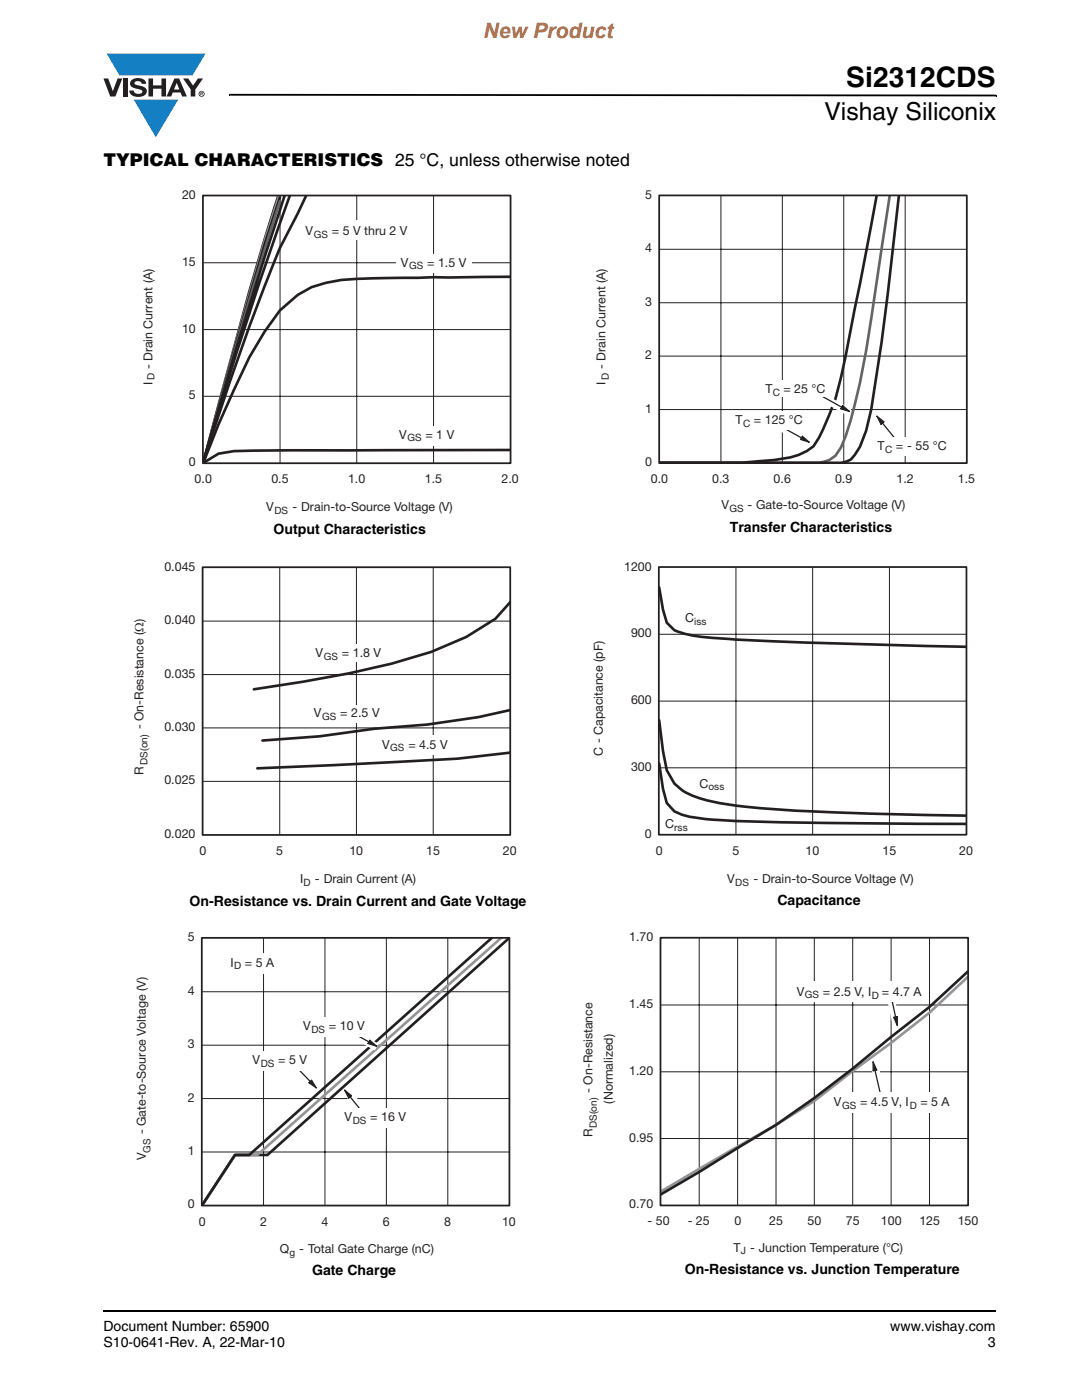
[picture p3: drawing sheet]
<svg xmlns="http://www.w3.org/2000/svg" width="216mm" height="279mm" viewBox="0 0 216 279" stroke-linecap="round" stroke-linejoin="round" font-family="sans-serif">
<path d="M20.5 261.5h.1v.4h-.1z" fill="#000"/>
<path d="M20.6 261.7h178.2" fill="none" stroke="#000" stroke-width=".36"/>
<path d="M20.6 10.7h20.4v16.7h-20.4z" fill="#fff"/>
<g fill="#147fc3">
<path d="M21.3 10.7h19.7l-2.6 4.4h-3.8h-10.8z"/>
<path d="M26.7 19.9h8.9l-4.5 7.5z"/>
</g>
<g fill="#231f20">
<path d="M20.6 15.7h1l.9 2.5 1-2.5h.9l-1.4 3.6h-1z"/>
<path d="M24.6 15.7h.9v3.6h-.9z"/>
<path d="M26.3 16a2.1 2.1 0 0 1 2.8 .3l.1 .4h-.9a.79 .79 0 0 0-.7-.5 .79 .79 0 0 0-.8 .4l.3 .3 1 .2a1.08 1.08 0 0 1 1.2 1.1 1.08 1.08 0 0 1-1.1 1.1 1.73 1.73 0 0 1-2.4-1.2h.9a.96 .96 0 0 0 .8 .6 .96 .96 0 0 0 .9-.4 1.31 1.31 0 0 0-1.2-.6 1.03 1.03 0 0 1-1.1-.6 1.03 1.03 0 0 1 .2-1.1z"/>
<path d="M29.6 15.7h.9v1.3h1.7v-1.3h.9v3.6h-.9v-1.6h-1.7v1.6h-.9z"/>
<path d="M36.5 15.7h1.1l.9 1.4 1-1.4h1l-1.5 2.2v1.4h-.9v-1.4z"/>
<path d="M35.3 16.5l.5 1.4h-1.1zM34.8 15.7l-1.6 3.6h1l.3-.8h1.5l.3 .8h1l-1.6-3.6z"/>
<path d="M39.8 18.7a.46 .46 0 0 1 .9 0 .46 .46 0 0 1-.9 0zM39.6 18.7a.6 .6 0 0 0 1.2 0 .6 .6 0 0 0-1.2 0z"/>
<path d="M40.1 18.5h.2v.2h-.2zM40 18.4v.7h.1v-.3l.4 .3-.2-.3 .2-.2-.1-.2z"/>
</g>
<path d="M45.7 18.7h.2v.4h-.2zM45.9 18.7l152.9 .2v.3l-152.9-.1zM198.8 18.9h.1v.3h-.1z" fill="#000"/>
<path d="M28.4 37.7h75.1v65.3h-75.1z" fill="#fff"/>
<path d="M55.9 39.1v53.3M71.2 39.1v53.3M86.5 39.1v53.3M40.6 52.4h61.3M40.6 79.1h61.3M40.6 65.8h61.3" fill="none" stroke="#231f20" stroke-width=".2"/>
<path d="M55.6 39a1004.1 1004.1 0 0 0-15 53.4M55.9 39.4l-3.1 9.4a1655.7 1655.7 0 0 0-12.2 43.6M56.8 39l-.9 2.9a1054.4 1054.4 0 0 0-15.3 50.5M57.8 39a847.2 847.2 0 0 0-17.2 53.4M61.1 39l-1.7 3.6a102.1 102.1 0 0 0-6.8 14.9 577.6 577.6 0 0 0-12 34.9M101.9 55.2l-27.7 .4a33 33 0 0 0-12 1.7l-2.8 1.6-3.5 3-3.1 4.3-3.1 5.1-3 6.5-3.1 6.9-3 7.7M101.9 89.8l-49.8 .1a44.8 44.8 0 0 0-8.5 .6l-3 1.9" fill="none" stroke="#231f20" stroke-width=".53"/>
<path d="M55.7 39a1067.9 1067.9 0 0 0-15.1 53.4" fill="none" stroke="#929497" stroke-width=".53"/>
<path d="M55.9 40.1a1233.1 1233.1 0 0 0-15.3 52.3" fill="none" stroke="#636366" stroke-width=".53"/>
<path d="M40.5 39h61.4v53.4h-61.4z" fill="none" stroke="#231f20" stroke-width=".35"/>
<g fill="#fff">
<path d="M60.3 44h22.1v3.9h-22.1z"/>
<path d="M79 50.7h15.1v3.6h-15.1z"/>
<path d="M79.2 85h12.4v3.9h-12.4z"/>
<path d="M26.4 111.9h76.7v65.3h-76.7z"/>
</g>
<path d="M55.8 113.3v53.3M71.1 113.3v53.3M86.4 113.3v53.3M40.5 134.6h61.3M40.5 124h61.3M40.5 155.9h61.3M40.5 145.3h61.3" fill="none" stroke="#231f20" stroke-width=".2"/>
<path d="M101.8 120.2l-2.9 3.3-5.8 3.6-7 3-8 2.3-8.4 2-9.3 1.7-9.7 1.5M101.8 150.2l-10.5 1.2-39.9 1.9M101.8 141.7l-6.3 1.4-10.2 1.5-10.6 .8-10.9 1.5-11.4 .9" fill="none" stroke="#231f20" stroke-width=".53"/>
<path d="M40.4 113.2h61.4v53.4h-61.4z" fill="none" stroke="#231f20" stroke-width=".35"/>
<g fill="#fff">
<path d="M62.2 128.6h10.8v3.6h-10.8z"/>
<path d="M75 146.7h15.6v3.8h-15.6z"/>
<path d="M61.9 140.7h12.4v3.5h-12.4z"/>
<path d="M27.1 185.8h75.8v65.3h-75.8z"/>
</g>
<path d="M40.3 197.9h61.3M52.6 187.2v53.4M64.8 187.2v53.4M77.1 187.2v53.4M89.4 187.2v53.4M40.3 219.2h61.3M40.3 208.6h61.3M40.3 229.9h61.3" fill="none" stroke="#231f20" stroke-width=".2"/>
<path d="M98.1 187.2l-48.4 43.3h-2.8l-6.6 10 6.6-10h6.5l48.2-43.3" fill="none" stroke="#231f20" stroke-width=".53"/>
<path d="M100 187.2l-48.6 43.3h-4.5l-6.6 10" fill="none" stroke="#929497" stroke-width=".53"/>
<path d="M40.3 187.2h61.4v53.4h-61.4z" fill="none" stroke="#231f20" stroke-width=".35"/>
<path d="M68.2 217.8l1.2-.9 4.6 5.7-1.1 1z" fill-rule="evenodd" fill="#fff"/>
<path d="M68.8 217.6l1.3 1.1-.5 .4z" fill="#231f20"/>
<path d="M68.8 217.6l1.3 1.1-.5 .4zM69.8 218.8l3.3 4.1" fill="none" stroke="#231f20" stroke-width=".25"/>
<path d="M67 221.2h16.8v3.8h-16.8z" fill="#fff"/>
<path d="M69.1 204.7l6.4 3.6-.7 1.3-6.5-3.5z" fill-rule="evenodd" fill="#fff"/>
<path d="M73.8 207.6l1.3 1.2-1.7-.5z" fill="#231f20"/>
<path d="M69.1 205.4l4.6 2.6M73.8 207.6l1.3 1.2-1.7-.5z" fill="none" stroke="#231f20" stroke-width=".25"/>
<path d="M57.4 212.5l1.1-1.1 5.2 5.4-1.1 1z" fill-rule="evenodd" fill="#fff"/>
<path d="M61.7 216.1l.5-.5 .9 1.5z" fill="#231f20"/>
<path d="M58.3 212.1l3.7 3.8M61.7 216.1l.5-.5 .9 1.5z" fill="none" stroke="#231f20" stroke-width=".25"/>
<g fill="#fff">
<path d="M44.7 190.2h12.4v4h-12.4z"/>
<path d="M58.8 203.1h15.5v3.8h-15.5z"/>
<path d="M48.7 209.9h15.2v3.8h-15.2z"/>
<path d="M118.7 37.7h75.9v64.9h-75.9z"/>
</g>
<path d="M143.9 39.1v53.3M156.1 39.1v53.3M168.4 39.1v53.3M180.6 39.1v53.3M131.6 49.8h61.3M131.6 71.1h61.3M131.6 60.4h61.3M131.6 81.7h61.3" fill="none" stroke="#231f20" stroke-width=".2"/>
<path d="M177.5 39l-3.7 24.6a136.5 136.5 0 0 1-5.1 23.4l-.9 2.3a5 5 0 0 1-4.4 3.1h-31.8" fill="none" stroke="#636366" stroke-width=".53"/>
<path d="M174.9 39l-4.3 22.4a209.9 209.9 0 0 1-3.9 18.2 41.1 41.1 0 0 1-4.4 9.5 13.2 13.2 0 0 1-7.8 2.7l-6.6 .6h-16.3h36.2l.9-.2 1.1-.5 .8-.9 1-1.7 1.2-3.2 1-4.2 2.1-13.3 3.5-29.4" fill="none" stroke="#231f20" stroke-width=".53"/>
<path d="M131.5 39h61.4v53.4h-61.4z" fill="none" stroke="#231f20" stroke-width=".35"/>
<path d="M163.4 78.1l6.5 3.5-.8 1.4-6.4-3.6z" fill-rule="evenodd" fill="#fff"/>
<path d="M168.2 81l1.3 1.1-1.7-.5z" fill="#231f20"/>
<path d="M163.4 78.8l4.6 2.5M168.2 81l1.3 1.1-1.7-.5z" fill="none" stroke="#231f20" stroke-width=".25"/>
<path d="M152.1 76h13v3.3h-13z" fill="#fff"/>
<path d="M155.4 84.2l6.4 3.5-.7 1.4-6.4-3.6z" fill-rule="evenodd" fill="#fff"/>
<path d="M160.1 87.1l1.3 1.1-1.6-.5z" fill="#231f20"/>
<path d="M155.4 84.9l4.6 2.5M160.1 87.1l1.3 1.1-1.6-.5z" fill="none" stroke="#231f20" stroke-width=".25"/>
<path d="M145.6 82.1h15v3.6h-15z" fill="#fff"/>
<path d="M174.4 83.4l1.2-1 4.7 5.7-1.2 1z" fill-rule="evenodd" fill="#fff"/>
<path d="M175 83.1l1.4 1.1-.6 .5z" fill="#231f20"/>
<path d="M175 83.1l1.4 1.1-.6 .5zM176 84.4l3.4 4" fill="none" stroke="#231f20" stroke-width=".25"/>
<g fill="#fff">
<path d="M174.4 87.3h15.3v3.8h-15.3z"/>
<path d="M118.2 111.8h75.9v65.4h-75.9z"/>
</g>
<path d="M146.8 113.2v53.4M162.2 113.2v53.4M177.5 113.2v53.4M131.5 139.9h61.3M131.5 126.6h61.3M131.5 153.2h61.3" fill="none" stroke="#231f20" stroke-width=".2"/>
<path d="M131.5 117.2l.8 4.5 .7 2.6 1.6 1.5a35.3 35.3 0 0 0 11.1 1.7l14.9 .7 32.2 .9M131.5 143.7l.8 6.2 .7 3.8a8.9 8.9 0 0 0 6.1 5.4 73.6 73.6 0 0 0 16.1 2.5l15.9 .7 21.7 .5M131.5 152.3l.8 5.1 .7 2.9 1.6 1.6a16.4 16.4 0 0 0 6.1 1.6 766.9 766.9 0 0 0 46.3 .9h5.8" fill="none" stroke="#231f20" stroke-width=".53"/>
<path d="M131.5 113.2h61.3v53.4h-61.3z" fill="none" stroke="#231f20" stroke-width=".35"/>
<path d="M116.2 185.8h79v65h-79z" fill="#fff"/>
<path d="M139.5 187.2v53.4M147.2 187.2v53.4M154.8 187.2v53.4M162.5 187.2v53.4M170.1 187.2v53.4M177.8 187.2v53.4M185.5 187.2v53.4M131.9 213.9h61.3M131.9 200.6h61.3M131.9 227.2h61.3" fill="none" stroke="#231f20" stroke-width=".2"/>
<path d="M193.1 195l-7.6 7.1-7.7 6-7.7 5.7-7.6 5.9-7.7 4.8-22.9 13.3" fill="none" stroke="#929497" stroke-width=".53"/>
<path d="M193.1 193.9l-7.6 7.1-7.7 6-7.7 6.3-7.6 5.8-7.7 5.4-15.3 9.4-7.6 4.5" fill="none" stroke="#231f20" stroke-width=".53"/>
<path d="M131.8 187.1h61.4v53.5h-61.4z" fill="none" stroke="#231f20" stroke-width=".35"/>
<path d="M173.6 211.9l1.5-.3 1.6 7.2-1.4 .3z" fill-rule="evenodd" fill="#fff"/>
<path d="M174.2 211.9l.7 1.6-.7 .2z" fill="#231f20"/>
<path d="M174.2 211.9l.7 1.6-.7 .2zM174.6 213.5l1.2 5.2" fill="none" stroke="#231f20" stroke-width=".25"/>
<path d="M176.6 197.8l1.6-.4 1.5 7.3-1.5 .3z" fill-rule="evenodd" fill="#fff"/>
<path d="M178.3 203l.7-.1 .1 1.8z" fill="#231f20"/>
<path d="M177.6 197.9l1.1 5.2M178.3 203l.7-.1 .1 1.8z" fill="none" stroke="#231f20" stroke-width=".25"/>
<g fill="#fff">
<path d="M160.1 195.9h23.1v4h-23.1z"/>
<path d="M167.6 218.1h21.7v4.1h-21.7z"/>
</g>
<text font-size="5.6" x="168.9" y="17.4">Si2312CDS</text>
<text font-size="4.9" x="164.5" y="24">Vishay Siliconix</text>
<text font-size="4.2" fill="#f06b12" x="96.5" y="7.5">New Product</text>
<text font-size="3.5" x="20.6" y="33">TYPICAL CHARACTERISTICS 25 °C, unless otherwise noted</text>
<g font-size="2.8">
<text x="54.6" y="106.6">Output Characteristics</text>
<text x="145.6" y="106.2">Transfer Characteristics</text>
<text x="37.8" y="180.8">On-Resistance vs. Drain Current and Gate Voltage</text>
<text x="155.1" y="180.6">Capacitance</text>
<text x="62.3" y="254.4">Gate Charge</text>
<text x="136.7" y="254.2">On-Resistance vs. Junction Temperature</text>
<text x="20.6" y="265.6">Document Number: 65900</text>
<text x="20.6" y="268.8">S10-0641-Rev. A, 22-Mar-10</text>
<text x="177.7" y="265.6">www.vishay.com</text>
<text x="197.1" y="268.8">3</text>
</g>
<g font-size="2.5" fill="#231f20">
<text x="36.3" y="39.7">20</text>
<text x="128.7" y="39.7">5</text>
<text x="61" y="46.9">V</text>
<text x="66.2" y="46.9">= 5 V thru 2 V</text>
<text x="36.3" y="53.1">15</text>
<text x="80" y="53.2">V</text>
<text x="85.2" y="53.2">= 1.5 V</text>
<text x="128.7" y="50.4">4</text>
<text x="128.7" y="61">3</text>
<text x="36.3" y="66.4">10</text>
<text x="128.7" y="71.7">2</text>
<text x="30.4" y="76.9" transform="rotate(-90 30.4 76.9)">I</text>
<text x="30.4" y="73.7" transform="rotate(-90 30.4 73.7)">- Drain Current (A)</text>
<text x="120.8" y="76.8" transform="rotate(-90 120.8 76.8)">I</text>
<text x="120.8" y="73.6" transform="rotate(-90 120.8 73.6)">- Drain Current (A)</text>
<text x="37.7" y="79.7">5</text>
<text x="128.7" y="82.3">1</text>
<text x="152.7" y="78.5">T</text>
<text x="156.3" y="78.5">= 25 °C</text>
<text x="79.6" y="87.6">V</text>
<text x="84.9" y="87.6">= 1 V</text>
<text x="146.8" y="84.6">T</text>
<text x="150.4" y="84.6">= 125 °C</text>
<text x="175.1" y="89.9">T</text>
<text x="178.8" y="89.9">= - 55 °C</text>
<text x="37.7" y="93">0</text>
<text x="128.7" y="93">0</text>
<text x="38.8" y="96.4">0.0</text>
<text x="54.1" y="96.4">0.5</text>
<text x="69.4" y="96.4">1.0</text>
<text x="84.8" y="96.4">1.5</text>
<text x="100.1" y="96.4">2.0</text>
<text x="129.9" y="96.4">0.0</text>
<text x="142.1" y="96.4">0.3</text>
<text x="143.9" y="101.6">V</text>
<text x="149.1" y="101.6">- Gate-to-Source Voltage (V)</text>
<text x="154.4" y="96.4">0.6</text>
<text x="166.6" y="96.4">0.9</text>
<text x="178.9" y="96.4">1.2</text>
<text x="191.1" y="96.4">1.5</text>
<text x="53.1" y="102">V</text>
<text x="58.3" y="102">- Drain-to-Source Voltage (V)</text>
<text x="32.8" y="113.9">0.045</text>
<text x="124.5" y="113.9">1200</text>
<text x="32.8" y="124.6">0.040</text>
<text x="136.7" y="124.2">C</text>
<text x="63" y="131.2">V</text>
<text x="68.2" y="131.2">= 1.8 V</text>
<text x="125.9" y="127.2">900</text>
<text x="32.8" y="135.2">0.035</text>
<text x="62.7" y="143.2">V</text>
<text x="67.9" y="143.2">= 2.5 V</text>
<text x="125.9" y="140.5">600</text>
<text x="28.6" y="145.5" transform="rotate(-90 28.6 145.5)">- On-Resistance (Ω)</text>
<text x="32.8" y="145.9">0.030</text>
<text x="76.2" y="149.4">V</text>
<text x="81.5" y="149.4">= 4.5 V</text>
<text x="28.6" y="154.7" transform="rotate(-90 28.6 154.7)">R</text>
<text x="120.3" y="150.8" transform="rotate(-90 120.3 150.8)">C - Capacitance (pF)</text>
<text x="125.9" y="153.8">300</text>
<text x="32.8" y="156.6">0.025</text>
<text x="139.6" y="157.2">C</text>
<text x="32.8" y="167.2">0.020</text>
<text x="128.7" y="167.2">0</text>
<text x="132.8" y="165.2">C</text>
<text x="39.8" y="170.6">0</text>
<text x="55.1" y="170.6">5</text>
<text x="69.7" y="170.6">10</text>
<text x="85" y="170.6">15</text>
<text x="100.4" y="170.6">20</text>
<text x="130.8" y="170.6">0</text>
<text x="146.2" y="170.6">5</text>
<text x="160.8" y="170.6">10</text>
<text x="176.1" y="170.6">15</text>
<text x="191.4" y="170.6">20</text>
<text x="59.9" y="176.2">I</text>
<text x="62.8" y="176.2">- Drain Current (A)</text>
<text x="145.1" y="176.2">V</text>
<text x="150.3" y="176.2">- Drain-to-Source Voltage (V)</text>
<text x="37.5" y="187.9">5</text>
<text x="125.5" y="187.9">1.70</text>
<text x="46" y="192.9">I</text>
<text x="48.9" y="192.9">= 5 A</text>
<text x="37.5" y="198.5">4</text>
<text x="125.5" y="201.2">1.45</text>
<text x="159" y="198.7">V</text>
<text x="164.2" y="198.7">= 2.5 V, I</text>
<text x="176" y="198.7">= 4.7 A</text>
<text x="37.5" y="209.2">3</text>
<text x="60.5" y="205.6">V</text>
<text x="65.6" y="205.6">= 10 V</text>
<text x="50.4" y="212.4">V</text>
<text x="55.5" y="212.4">= 5 V</text>
<text x="125.5" y="214.5">1.20</text>
<text x="37.5" y="219.9">2</text>
<text x="118.3" y="218.1" transform="rotate(-90 118.3 218.1)">- On-Resistance</text>
<text x="122.3" y="220.3" transform="rotate(-90 122.3 220.3)">(Normalized)</text>
<text x="166.4" y="220.8">V</text>
<text x="171.6" y="220.8">= 4.5 V, I</text>
<text x="183.7" y="220.8">= 5 A</text>
<text x="29.1" y="226.4" transform="rotate(-90 29.1 226.4)">- Gate-to-Source Voltage (V)</text>
<text x="68.7" y="223.7">V</text>
<text x="73.9" y="223.7">= 16 V</text>
<text x="118.3" y="227" transform="rotate(-90 118.3 227)">R</text>
<text x="125.5" y="227.8">0.95</text>
<text x="29.1" y="231.5" transform="rotate(-90 29.1 231.5)">V</text>
<text x="37.5" y="230.5">1</text>
<text x="37.5" y="241.2">0</text>
<text x="39.7" y="244.6">0</text>
<text x="51.9" y="244.6">2</text>
<text x="64.1" y="244.6">4</text>
<text x="76.4" y="244.6">6</text>
<text x="88.6" y="244.6">8</text>
<text x="100.2" y="244.6">10</text>
<text x="125.5" y="241.1">0.70</text>
<text x="129.2" y="244.6">- 50</text>
<text x="137.2" y="244.6">- 25</text>
<text x="146.5" y="244.6">0</text>
<text x="153.5" y="244.6">25</text>
<text x="161.1" y="244.6">50</text>
<text x="168.8" y="244.6">75</text>
<text x="175.8" y="244.6">100</text>
<text x="183.5" y="244.6">125</text>
<text x="191.1" y="244.6">150</text>
<text x="55.9" y="250.1">Q</text>
<text x="59.7" y="250.1">- Total Gate Charge (nC)</text>
<text x="146.3" y="249.8">T</text>
<text x="149.7" y="249.8">- Junction Temperature (°C)</text>
</g>
<g font-size="2" fill="#231f20">
<text x="62.6" y="47.4">GS</text>
<text x="81.6" y="53.8">GS</text>
<text x="30.8" y="75.8" transform="rotate(-90 30.8 75.8)">D</text>
<text x="121.5" y="75.8" transform="rotate(-90 121.5 75.8)">D</text>
<text x="154.2" y="79">C</text>
<text x="81.3" y="88.1">GS</text>
<text x="148.3" y="85.2">C</text>
<text x="176.6" y="90.4">C</text>
<text x="54.7" y="102.6">DS</text>
<text x="145.6" y="102.1">GS</text>
<text x="138.5" y="124.7">iss</text>
<text x="64.6" y="131.7">GS</text>
<text x="64.3" y="143.7">GS</text>
<text x="77.9" y="150">GS</text>
<text x="29.4" y="152.6" transform="rotate(-90 29.4 152.6)">DS(on)</text>
<text x="141.4" y="157.7">oss</text>
<text x="134.5" y="165.7">rss</text>
<text x="60.6" y="176.7">D</text>
<text x="146.7" y="176.7">DS</text>
<text x="46.7" y="193.4">D</text>
<text x="160.6" y="199.3">GS</text>
<text x="173.9" y="199.3">D</text>
<text x="62.2" y="206.1">DS</text>
<text x="52" y="213">DS</text>
<text x="168.1" y="221.3">GS</text>
<text x="181.5" y="221.3">D</text>
<text x="70.4" y="224.2">DS</text>
<text x="119.1" y="225.1" transform="rotate(-90 119.1 225.1)">DS(on)</text>
<text x="30.1" y="230" transform="rotate(-90 30.1 230)">GS</text>
<text x="57.8" y="250.7">g</text>
<text x="147.9" y="250.3">J</text>
</g>
</svg>
